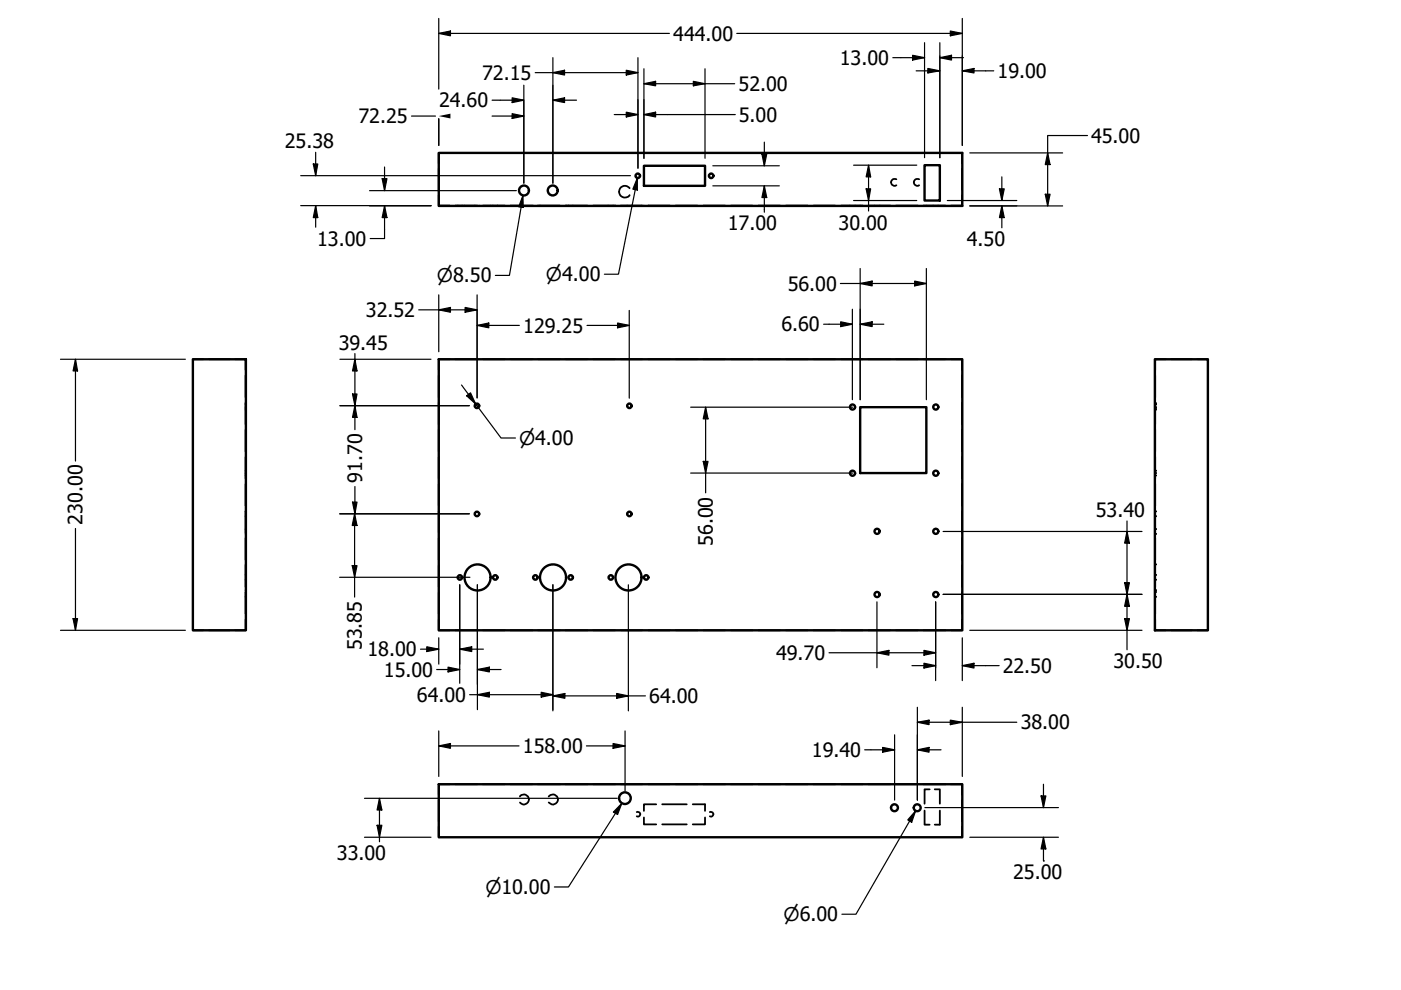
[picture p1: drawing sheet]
<svg xmlns="http://www.w3.org/2000/svg" width="297mm" height="210mm" viewBox="0 0 297 210" stroke-linecap="round" stroke-linejoin="round" font-family="sans-serif">
<!-- layer: Hidden (ANSI) -->
<g fill="#000">
<circle cx="43.5" cy="76.2" r=".19"/>
<circle cx="43.6" cy="76.2" r=".19"/>
<circle cx="45.3" cy="76.2" r=".19"/>
<circle cx="46.2" cy="76.2" r=".19"/>
<circle cx="47.8" cy="76.2" r=".19"/>
<circle cx="47.9" cy="76.2" r=".19"/>
<circle cx="49.9" cy="76.2" r=".19"/>
<circle cx="51" cy="76.2" r=".19"/>
<circle cx="110" cy="76.2" r=".19"/>
<circle cx="112.1" cy="76.2" r=".19"/>
<circle cx="116.1" cy="76.2" r=".19"/>
<circle cx="118.3" cy="76.2" r=".19"/>
<circle cx="134.7" cy="76.2" r=".19"/>
<circle cx="135.8" cy="76.2" r=".19"/>
<circle cx="136.5" cy="76.2" r=".19"/>
<circle cx="149.5" cy="76.2" r=".19"/>
<circle cx="150.2" cy="76.2" r=".19"/>
<circle cx="151.3" cy="76.2" r=".19"/>
<circle cx="196" cy="76.2" r=".19"/>
<circle cx="199.3" cy="76.2" r=".19"/>
<circle cx="246" cy="76.2" r=".19"/>
<circle cx="247.1" cy="76.2" r=".19"/>
<circle cx="249.1" cy="76.2" r=".19"/>
<circle cx="249.2" cy="76.2" r=".19"/>
<circle cx="250.8" cy="76.2" r=".19"/>
<circle cx="251.8" cy="76.2" r=".19"/>
<circle cx="253.4" cy="76.2" r=".19"/>
<circle cx="253.5" cy="76.2" r=".19"/>
<circle cx="244.9" cy="86.8" r=".19"/>
<circle cx="244.9" cy="85.5" r=".19"/>
<circle cx="244.9" cy="86.3" r=".19"/>
<circle cx="244.9" cy="99.8" r=".19"/>
<circle cx="244.9" cy="86.5" r=".19"/>
<circle cx="244.9" cy="85.8" r=".19"/>
<circle cx="244.9" cy="108.4" r=".19"/>
<circle cx="244.9" cy="100.3" r=".19"/>
<circle cx="244.9" cy="100.8" r=".19"/>
<circle cx="244.9" cy="112.2" r=".19"/>
<circle cx="244.9" cy="113.2" r=".19"/>
<circle cx="244.9" cy="109.4" r=".19"/>
<circle cx="244.9" cy="119.7" r=".19"/>
<circle cx="46.4" cy="133.6" r=".19"/>
<circle cx="47.9" cy="133.6" r=".19"/>
<circle cx="50.4" cy="133.6" r=".19"/>
<circle cx="131.3" cy="133.6" r=".19"/>
<circle cx="133.7" cy="133.6" r=".19"/>
<circle cx="188.9" cy="133.6" r=".19"/>
<circle cx="190.4" cy="133.6" r=".19"/>
<circle cx="193.7" cy="133.6" r=".19"/>
<circle cx="195.3" cy="133.6" r=".19"/>
<circle cx="244.9" cy="126.5" r=".19"/>
<circle cx="244.9" cy="121.9" r=".19"/>
<circle cx="244.9" cy="125.5" r=".19"/>
<circle cx="244.9" cy="122.9" r=".19"/>
<circle cx="244.9" cy="125.1" r=".19"/>
<circle cx="246.6" cy="133.6" r=".19"/>
<circle cx="249.1" cy="133.6" r=".19"/>
<circle cx="250.6" cy="133.6" r=".19"/>
<circle cx="97" cy="166.3" r=".19"/>
<circle cx="98" cy="166.3" r=".19"/>
<circle cx="98.5" cy="166.3" r=".19"/>
<circle cx="100.6" cy="166.3" r=".19"/>
<circle cx="101.6" cy="166.3" r=".19"/>
<circle cx="104" cy="166.3" r=".19"/>
<circle cx="104.5" cy="166.3" r=".19"/>
<circle cx="105.5" cy="166.3" r=".19"/>
<circle cx="113" cy="166.3" r=".19"/>
<circle cx="114" cy="166.3" r=".19"/>
<circle cx="114.5" cy="166.3" r=".19"/>
<circle cx="120" cy="166.3" r=".19"/>
<circle cx="120.5" cy="166.3" r=".19"/>
<circle cx="121.5" cy="166.3" r=".19"/>
<circle cx="129" cy="166.3" r=".19"/>
<circle cx="130" cy="166.3" r=".19"/>
<circle cx="130.5" cy="166.3" r=".19"/>
<circle cx="133" cy="166.3" r=".19"/>
<circle cx="133.9" cy="166.3" r=".19"/>
<circle cx="136" cy="166.3" r=".19"/>
<circle cx="136.5" cy="166.3" r=".19"/>
<circle cx="137.5" cy="166.3" r=".19"/>
<circle cx="180.2" cy="166.3" r=".19"/>
<circle cx="181.3" cy="166.3" r=".19"/>
<circle cx="182.4" cy="166.3" r=".19"/>
<circle cx="185.4" cy="166.3" r=".19"/>
<circle cx="186.5" cy="166.3" r=".19"/>
<circle cx="196.4" cy="166.3" r=".19"/>
<circle cx="197.9" cy="166.3" r=".19"/>
<circle cx="198.9" cy="166.3" r=".19"/>
</g>
<g fill="none" stroke="#000" stroke-width=".38">
<path d="M93 32.4v2.2M93 35.8v4.4M133.5 39.9a1.23 1.23 0 0 0-1.8-.2 1.23 1.23 0 0 0 0 1.9 1.23 1.23 0 0 0 1.8-.2M190.1 38a.75 .75 0 0 0-1.2 .6 .75 .75 0 0 0 1.2 .7M194.9 38a.75 .75 0 0 0-1.2 .6 .75 .75 0 0 0 1.2 .7M204 32.4v2.2M204 35.8v4.4M93 41.4v2.2h2.4M96.5 43.6h4.7M97 43.6v.1M98 43.6v.1M98.5 43.6v.1"/>
<path d="M100.6 43.6v.1M101.6 43.6v.1M102.4 43.6h4.7M104 43.6v.1M104.5 43.6v.1M105.5 43.6v.1M108.2 43.6h4.7M113 43.6v.1M114 43.6v.1M114 43.6h4.7M114.5 43.6v.1M119.9 43.6h4.7"/>
<path d="M120 43.6v.1M120.5 43.6v.1M121.5 43.6v.1M125.7 43.6h4.7M129 43.6v.1M130 43.6v.1M130.5 43.6v.1M131.6 43.6h4.6M133 43.6v.1M133.9 43.6v.1M136 43.6v.1M136.5 43.6v.1"/>
<path d="M137.4 43.6h4.6M137.5 43.6v.1M143.3 43.6h4.6M149.1 43.6h4.6M154.9 43.6h4.7M160.8 43.6h4.6M166.6 43.6h4.7M172.5 43.6h4.6M178.3 43.6h4.6M180.2 43.6v.1M181.3 43.6v.1M182.4 43.6v.1"/>
<path d="M184.1 43.6h4.7M185.4 43.6v.1M186.5 43.6v.1M189.9 43.6h4.7M195.8 43.6h4.7M196.4 43.6v.1M197.9 43.6v.1M198.9 43.6v.1M204 41.4v2.2h-2.4M40.9 76.2h2.2M44.3 76.2h4.4M49.8 76.2h2.3v2.3"/>
<path d="M52.1 79.6v4.6M93 79.6v4.6M95.4 76.2h-2.4v2.3M96.5 76.2h4.7M102.4 76.2h4.7M108.2 76.2h4.7M114 76.2h4.7M119.9 76.2h4.7M125.7 76.2h4.7M131.6 76.2h4.6M137.4 76.2h4.6M143.3 76.2h4.6"/>
<path d="M149.1 76.2h4.6M154.9 76.2h4.7M160.8 76.2h4.6M166.6 76.2h4.7M172.5 76.2h4.6M178.3 76.2h4.6M184.1 76.2h4.7M189.9 76.2h4.7M195.8 76.2h4.7M201.6 76.2h2.4v2.3M204 79.6v4.6M244.9 79.6v4.6"/>
<path d="M247.1 76.2h-2.2v2.3M248.3 76.2h4.4M253.9 76.2h2.2M52.1 86.3h.1M52.1 86.8h.1M52.1 85.8h.1M52.1 99.8h.1M52.1 86.5h.1M52.1 85.5h.1M52.1 85.4v4.6M52.1 91.1v4.6M52.1 96.9v4.5"/>
<path d="M93 85.4v4.6M93 91.1v4.6M93 96.9v4.5M204 85.4v4.6M204 91.1v4.6M204 96.9v4.5M244.9 85.4v4.6M244.9 91.1v4.6M244.9 96.9v4.5M52.1 100.3h.1M52.1 113.2h.1M52.1 112.2h.1"/>
<path d="M52.1 100.8h.1M52.1 109.4h.1M52.1 108.4h.1M52.1 119.7h.1M52.1 102.6v4.6M52.1 108.4v4.5M52.1 114.1v4.6M52.1 119.9v4.5M93 102.6v4.6M93 108.4v4.5M93 114.1v4.6M93 119.9v4.5"/>
<path d="M204 102.6v4.6M204 108.4v4.5M204 114.1v4.6M204 119.9v4.5M244.9 102.6v4.6M244.9 108.4v4.5M244.9 114.1v4.6M244.9 119.9v4.5M40.9 133.6h2.2M44.3 133.6h4.4M52.1 126.5h.1M52.1 125.5h.1"/>
<path d="M52.1 122.9h.1M52.1 121.9h.1M52.1 125.1h.1M52.1 131.4v2.2h-2.3M52.1 125.6v4.5M93 125.6v4.5M93 131.4v2.2h2.4M96.5 133.6h4.7M102.4 133.6h4.7M108.2 133.6h4.7M114 133.6h4.7M119.9 133.6h4.7"/>
<path d="M125.7 133.6h4.7M131.6 133.6h4.6M137.4 133.6h4.6M143.3 133.6h4.6M149.1 133.6h4.6M154.9 133.6h4.7M160.8 133.6h4.6M166.6 133.6h4.7M172.5 133.6h4.6M178.3 133.6h4.6M184.1 133.6h4.7M189.9 133.6h4.7"/>
<path d="M195.8 133.6h4.7M204 125.6v4.5M204 131.4v2.2h-2.4M244.9 131.4v2.2h2.2M244.9 125.6v4.5M248.3 133.6h4.4M253.9 133.6h2.2M93 169.6v4.6M93 175.2v2.3M95.4 166.3h-2.4v2.2M96.5 166.3h4.7M102.4 166.3h4.7"/>
<path d="M108.2 166.3h4.7M110.2 168.9a1.06 1.06 0 0 1 1.6-.2 1.06 1.06 0 0 1 0 1.6 1.06 1.06 0 0 1-1.6-.1M114 166.3h4.7M116.3 168.9a1.09 1.09 0 0 1 1.6-.2 1.09 1.09 0 0 1 0 1.6 1.09 1.09 0 0 1-1.6-.1M119.9 166.3h4.7M125.7 166.3h4.7M131.6 166.3h4.6M135 172.2a.51 .51 0 0 1 .8 .4 .51 .51 0 0 1-.8 .5M136.5 173.3v1.5h2.6M137.4 166.3h4.6M139.1 170.5h-2.6v1.4M140.4 174.8h5.2"/>
<path d="M140.4 170.5h5.2M143.3 166.3h4.6M146.9 170.5h2.6v1.4M149.1 166.3h4.6M149.5 173.3v1.5h-2.6M150.5 172.2a.51 .51 0 0 1 .8 .4 .51 .51 0 0 1-.8 .5M154.9 166.3h4.7M160.8 166.3h4.6M166.6 166.3h4.7M172.5 166.3h4.6M178.3 166.3h4.6M184.1 166.3h4.7"/>
<path d="M189.9 166.3h4.7M195.8 166.3h4.7M196 171.9v3h1.1M197.1 167.4h-1.1v3M198.2 167.4h1.1v3M199.3 171.9v3h-1.1M201.6 166.3h2.4v2.2M204 169.6v4.6M204 175.2v2.3"/>
</g>
<!-- layer: Visible (ANSI) -->
<g fill="none" stroke="#000" stroke-width=".51">
<path d="M93 32.4h111v11.3h-111zM136.5 35.2h13v4.2h-13zM196 35h3.3v7.5h-3.3zM40.9 76.2h11.2v57.4h-11.2zM93 76.2h111v57.4h-111zM244.9 76.2h11.2v57.4h-11.2zM182.4 86.3h14v14h-14zM93 166.3h111v11.2h-111z"/>
<circle cx="135.2" cy="37.3" r=".48"/>
<circle cx="150.8" cy="37.3" r=".48"/>
<circle cx="111.1" cy="40.4" r="1.05"/>
<circle cx="117.2" cy="40.4" r="1.05"/>
<circle cx="101.1" cy="86" r=".48"/>
<circle cx="133.4" cy="86" r=".48"/>
<circle cx="180.8" cy="86.3" r=".54"/>
<circle cx="198.4" cy="86.3" r=".54"/>
<circle cx="101.1" cy="109" r=".48"/>
<circle cx="133.4" cy="109" r=".48"/>
<circle cx="180.8" cy="100.3" r=".54"/>
<circle cx="186" cy="112.7" r=".54"/>
<circle cx="198.4" cy="112.7" r=".54"/>
<circle cx="198.4" cy="100.3" r=".54"/>
<circle cx="97.5" cy="122.4" r=".48"/>
<circle cx="101.3" cy="122.4" r="2.76"/>
<circle cx="105" cy="122.4" r=".48"/>
<circle cx="113.5" cy="122.4" r=".48"/>
<circle cx="117.3" cy="122.4" r="2.76"/>
<circle cx="121" cy="122.4" r=".48"/>
<circle cx="129.5" cy="122.4" r=".48"/>
<circle cx="133.3" cy="122.4" r="2.76"/>
<circle cx="137" cy="122.4" r=".48"/>
<circle cx="186" cy="126.1" r=".54"/>
<circle cx="198.4" cy="126.1" r=".54"/>
<circle cx="132.5" cy="169.2" r="1.24"/>
<circle cx="189.6" cy="171.3" r=".73"/>
<circle cx="194.5" cy="171.3" r=".73"/>
</g>
<!-- layer: Dimension (ANSI) -->
<g fill="none" stroke="#000" stroke-width=".25">
<path d="M93 7.1l2.5-.5v1zM93 7.1h48.9M93 3.9v15M111.1 18.1v20.7M113.5 15.4h21.8M117.2 15.4l2.5-.5v1zM117.2 12.2v26.6M132.8 14.9l2.5 .5-2.5 .5zM135.3 12.2v23.5M136.5 17.8l2.5-.6v1zM136.5 17.8h19.3M136.5 14.6v19"/>
<path d="M147 17.2l2.5 .6-2.5 .4zM149.5 14.6v19M156.2 7.1h47.8M189.3 12.2h6.7M193.5 11.7l2.5 .5-2.5 .5zM194.2 15h5.1M196 9.1v24.3M196.7 14.5l2.6 .5-2.6 .5zM199.3 12.2l2.4-.5v1zM199.3 12.2h5M199.3 9.1v24.3M201.5 6.6l2.5 .5-2.5 .5z"/>
<path d="M204 15l2.5-.5v1zM204 3.9v26.9M204 15h6.7M63.8 37.2h69.9M66.4 34.8h1l-.5 2.4zM66.9 32.3v4.9M81 37.9h1l-.5 2.5zM81.5 35.4v5M87.2 24.6h5.1M93 25.2v5.6M104.3 24.6h6.8M104.3 21.2h6.8"/>
<path d="M108.6 24.1l2.5 .5-2.5 .5zM108.6 20.7l2.5 .5-2.5 .6zM117.2 21.2l2.5-.5v1.1zM117.2 21.2h5M130.2 24.3h5.1M132.8 23.8l2.5 .5-2.5 .5zM135.1 37.8v2.5l-.9-.2zM135.1 37.8l-4 20.3h-3M136.5 24.3l2.5-.5v1zM136.5 24.3h19.4M151.1 39.4h14.1M151.1 35.2h14.1"/>
<path d="M161.5 32.7h1.1l-.5 2.5zM162.1 39.4l.5 2.5h-1.1zM162.1 30.1v5.1M162.1 39.4v5.6M181 35h13.4M184.1 35l.5 2.5h-1zM184.1 35v9.7M205.6 32.4h19.7M212.4 37.5v5M222.1 32.4l.5 2.5h-1zM230.6 28.7h-8.5v15M63.8 43.6h27.6"/>
<path d="M66.9 43.6l.5 2.5h-1zM66.9 43.6v4.6M78.4 43.7h13M78.4 40.4h31.1M81.5 43.7l.5 2.4h-1zM81.5 43.7v6.9h-3M110.9 41.4v2.6l-.9-.1zM110.9 41.4l-2.9 17h-3M181 42.5h13.4M182.4 56.9v27.8M183.6 40h1l-.5 2.5zM193.9 59.6l2.5 .5-2.5 .5z"/>
<path d="M196.4 56.9v27.8M200.9 42.5h14.7M205.6 43.7h19.7M211.9 40h1l-.5 2.5zM212.4 43.7l.5 2.4h-1zM212.4 43.7v4.6M221.6 41.2h1l-.5 2.5zM12.8 76.2h26.5M16 76.2l.4 2.4h-.9zM16 76.2v21.6M72.1 76.2h19.3M75.2 76.2l.5 2.4h-1z"/>
<path d="M75.2 75v16.1M88.8 65.7h12.4M93 65.7l2.5-.5v1zM93 62.5v12.1M98.6 65.2l2.6 .5-2.6 .5zM101.2 69l2.4-.5v1zM101.2 69h8.9M101.2 62.5v21.9M124.5 69h8.9M130.9 68.5l2.5 .5-2.5 .5zM133.4 65.8v18.6M174.6 68.7h6.1"/>
<path d="M178.2 60.1h18.2M178.2 68.2l2.5 .5-2.5 .6zM180.7 65.6v19.1M182.4 60.1l2.5-.5v1zM182.4 68.7l2.5-.5v1.1zM182.4 68.7h5M72.1 86h27.4M74.7 83.5h1l-.5 2.5zM75.2 86l.5 2.5h-1zM97.9 81.6l3.5 4.8M98.9 83.9l.9-.6 1 2.3zM100.8 85.6l5.4 7.3h3.1"/>
<path d="M146.4 86.3h34.4M149.1 97.8h1l-.5 2.5zM149.6 86.3l.5 2.5h-1zM149.6 86.3v18.2M16 112v21.6M72 108.9h27.5M74.7 119.9h1l-.5 2.5zM74.7 106.5h1l-.5 2.4zM75.2 108.9l.5 2.5h-1zM75.2 108.9v17.7M75.2 103.2v5.7M146.4 100.3h34.4"/>
<path d="M200 112.7h42.1M239 112.7l.5 2.5h-1.1zM239 110.5v27.3M12.8 133.6h26.5M15.5 131.2h.9l-.4 2.4zM72 122.4h27.6M89.2 137.6h3.8M90.5 137.1l2.5 .5-2.5 .5zM93 135.2v5.6M97.5 137.6l2.5-.5v1zM97.5 137.6h5M97.5 124v20.9"/>
<path d="M101.2 124v26.5M117.2 124v26.7M133.2 124v26.7M175.8 138.4h22.6M185.9 138.4l2.6-.5v1zM185.9 127.6v14M195.9 137.9l2.5 .5-2.5 .5zM198.4 127.6v16.7M200 126h42.1M204 135.2v9.1M205.6 133.6h36.5M238.4 131.2h1.1l-.5 2.4z"/>
<path d="M238.4 123.5h1.1l-.5 2.5zM239 126l.5 2.6h-1.1zM92.6 142h4.9M93 158.2l2.5-.6v1.1zM93 155v9.6M93 158.2h17M95 141.4l2.5 .6-2.5 .5zM99.6 147.3h17.6M101.2 142l2.6-.6v1.1zM101.2 147.3l2.6-.5v1zM101.2 142h5M114.7 146.8l2.5 .5-2.5 .5z"/>
<path d="M117.2 147.5l2.6-.5v1.1zM117.2 147.5h19.6M124.3 158.2h8.2M130 157.6l2.5 .6-2.5 .5zM130.7 147l2.5 .5-2.5 .6zM132.5 155v12.7M183.3 159h6.4M187.1 158.5l2.6 .5-2.6 .5zM189.7 155.8v13.8M193.4 141.1h5M194.5 153.1l2.5-.4v.9zM194.5 159l2.5-.5v1z"/>
<path d="M194.5 153.1h21.1M194.5 150v19.6M194.5 159h5M195.9 140.6l2.5 .5-2.5 .5zM201.5 152.7l2.5 .4-2.5 .5zM204 141.1l2.5-.5v1zM204 150v14.6M204 141.1h7.8M77.3 177.5h14.1M77.3 169.3h53.6M79.9 175h1.1l-.5 2.5zM80.5 169.3l.5 2.4h-1.1z"/>
<path d="M80.5 169.3v9.2M131.8 170.3l-.9 2.4-.9-.5zM131.8 170.3l-11.3 17.8h-3M194.1 171.9l-.8 2.4-.8-.5zM194.1 171.9l-12.6 21.9h-3M196.1 171.2h28.3M205.6 177.5h18.8M220.7 168.8h1l-.5 2.4zM221.2 177.5l.5 2.5h-1zM221.2 166.3v4.9M221.2 177.5v5M221.2 182.5h.1"/>
</g>
<g fill="#000">
<path d="M93 7.1l2.5-.5v1z" fill-rule="evenodd"/>
<path d="M117.2 15.4l2.5-.5v1z" fill-rule="evenodd"/>
<path d="M132.8 14.9l2.5 .5-2.5 .5z" fill-rule="evenodd"/>
<path d="M136.5 17.8l2.5-.6v1z" fill-rule="evenodd"/>
<path d="M147 17.2l2.5 .6-2.5 .4z" fill-rule="evenodd"/>
<path d="M193.5 11.7l2.5 .5-2.5 .5z" fill-rule="evenodd"/>
<path d="M196.7 14.5l2.6 .5-2.6 .5z" fill-rule="evenodd"/>
<path d="M201.5 6.6l2.5 .5-2.5 .5z" fill-rule="evenodd"/>
<path d="M199.3 12.2l2.4-.5v1z" fill-rule="evenodd"/>
<path d="M204 15l2.5-.5v1z" fill-rule="evenodd"/>
<path d="M66.4 34.8h1l-.5 2.4z" fill-rule="evenodd"/>
<path d="M81 37.9h1l-.5 2.5z" fill-rule="evenodd"/>
<path d="M93 24.6l2.5-.5v1z" fill-rule="evenodd"/>
<path d="M108.6 24.1l2.5 .5-2.5 .5z" fill-rule="evenodd"/>
<path d="M108.6 20.7l2.5 .5-2.5 .6z" fill-rule="evenodd"/>
<path d="M117.2 21.2l2.5-.5v1.1z" fill-rule="evenodd"/>
<path d="M132.8 23.8l2.5 .5-2.5 .5z" fill-rule="evenodd"/>
<path d="M136.5 24.3l2.5-.5v1z" fill-rule="evenodd"/>
<path d="M161.5 32.7h1.1l-.5 2.5z" fill-rule="evenodd"/>
<path d="M184.1 35l.5 2.5h-1z" fill-rule="evenodd"/>
<path d="M222.1 32.4l.5 2.5h-1z" fill-rule="evenodd"/>
<path d="M66.9 43.6l.5 2.5h-1z" fill-rule="evenodd"/>
<path d="M81.5 43.7l.5 2.4h-1z" fill-rule="evenodd"/>
<path d="M110.9 41.4v2.6l-.9-.1z" fill-rule="evenodd"/>
<path d="M135.1 37.8v2.5l-.9-.2z" fill-rule="evenodd"/>
<path d="M162.1 39.4l.5 2.5h-1.1z" fill-rule="evenodd"/>
<path d="M183.6 40h1l-.5 2.5z" fill-rule="evenodd"/>
<path d="M182.4 60.1l2.5-.5v1z" fill-rule="evenodd"/>
<path d="M211.9 40h1l-.5 2.5z" fill-rule="evenodd"/>
<path d="M212.4 43.7l.5 2.4h-1z" fill-rule="evenodd"/>
<path d="M221.6 41.2h1l-.5 2.5z" fill-rule="evenodd"/>
<path d="M16 76.2l.4 2.4h-.9z" fill-rule="evenodd"/>
<path d="M75.2 76.2l.5 2.4h-1z" fill-rule="evenodd"/>
<path d="M93 65.7l2.5-.5v1z" fill-rule="evenodd"/>
<path d="M98.6 65.2l2.6 .5-2.6 .5z" fill-rule="evenodd"/>
<path d="M101.2 69l2.4-.5v1z" fill-rule="evenodd"/>
<path d="M130.9 68.5l2.5 .5-2.5 .5z" fill-rule="evenodd"/>
<path d="M178.2 68.2l2.5 .5-2.5 .6z" fill-rule="evenodd"/>
<path d="M182.4 68.7l2.5-.5v1.1z" fill-rule="evenodd"/>
<path d="M193.9 59.6l2.5 .5-2.5 .5z" fill-rule="evenodd"/>
<path d="M74.7 83.5h1l-.5 2.5z" fill-rule="evenodd"/>
<path d="M75.2 86l.5 2.5h-1z" fill-rule="evenodd"/>
<path d="M98.9 83.9l.9-.6 1 2.3z" fill-rule="evenodd"/>
<path d="M149.1 97.8h1l-.5 2.5z" fill-rule="evenodd"/>
<path d="M149.6 86.3l.5 2.5h-1z" fill-rule="evenodd"/>
<path d="M74.7 119.9h1l-.5 2.5z" fill-rule="evenodd"/>
<path d="M74.7 106.5h1l-.5 2.4z" fill-rule="evenodd"/>
<path d="M75.2 108.9l.5 2.5h-1z" fill-rule="evenodd"/>
<path d="M239 112.7l.5 2.5h-1.1z" fill-rule="evenodd"/>
<path d="M15.5 131.2h.9l-.4 2.4z" fill-rule="evenodd"/>
<path d="M90.5 137.1l2.5 .5-2.5 .5z" fill-rule="evenodd"/>
<path d="M97.5 137.6l2.5-.5v1z" fill-rule="evenodd"/>
<path d="M185.9 138.4l2.6-.5v1z" fill-rule="evenodd"/>
<path d="M195.9 137.9l2.5 .5-2.5 .5z" fill-rule="evenodd"/>
<path d="M238.4 131.2h1.1l-.5 2.4z" fill-rule="evenodd"/>
<path d="M238.4 123.5h1.1l-.5 2.5z" fill-rule="evenodd"/>
<path d="M239 126l.5 2.6h-1.1z" fill-rule="evenodd"/>
<path d="M95 141.4l2.5 .6-2.5 .5z" fill-rule="evenodd"/>
<path d="M93 158.2l2.5-.6v1.1z" fill-rule="evenodd"/>
<path d="M101.2 142l2.6-.6v1.1z" fill-rule="evenodd"/>
<path d="M101.2 147.3l2.6-.5v1z" fill-rule="evenodd"/>
<path d="M114.7 146.8l2.5 .5-2.5 .5z" fill-rule="evenodd"/>
<path d="M117.2 147.5l2.6-.5v1.1z" fill-rule="evenodd"/>
<path d="M130 157.6l2.5 .6-2.5 .5z" fill-rule="evenodd"/>
<path d="M130.7 147l2.5 .5-2.5 .6z" fill-rule="evenodd"/>
<path d="M187.1 158.5l2.6 .5-2.6 .5z" fill-rule="evenodd"/>
<path d="M195.9 140.6l2.5 .5-2.5 .5z" fill-rule="evenodd"/>
<path d="M194.5 153.1l2.5-.4v.9z" fill-rule="evenodd"/>
<path d="M194.5 159l2.5-.5v1z" fill-rule="evenodd"/>
<path d="M201.5 152.7l2.5 .4-2.5 .5z" fill-rule="evenodd"/>
<path d="M204 141.1l2.5-.5v1z" fill-rule="evenodd"/>
<path d="M79.9 175h1.1l-.5 2.5z" fill-rule="evenodd"/>
<path d="M80.5 169.3l.5 2.4h-1.1z" fill-rule="evenodd"/>
<path d="M131.8 170.3l-.9 2.4-.9-.5z" fill-rule="evenodd"/>
<path d="M194.1 171.9l-.8 2.4-.8-.5z" fill-rule="evenodd"/>
<path d="M220.7 168.8h1l-.5 2.4z" fill-rule="evenodd"/>
<path d="M221.2 177.5l.5 2.5h-1z" fill-rule="evenodd"/>
</g>
<g font-size="4.2">
<text x="142.7" y="8.6">444.00</text>
<text x="102.2" y="16.9">72.15</text>
<text x="178.1" y="13.8">13.00</text>
<text x="211.5" y="16.5">19.00</text>
<text x="93.1" y="22.8">24.60</text>
<text x="156.6" y="19.3">52.00</text>
<text x="76" y="26.1">72.25</text>
<text x="156.7" y="25.8">5.00</text>
<text x="60.4" y="31.5">25.38</text>
<text x="231.3" y="30.3">45.00</text>
<text x="67.2" y="52.1">13.00</text>
<text x="154.3" y="48.9">17.00</text>
<text x="177.8" y="48.7">30.00</text>
<text x="205" y="52.2">4.50</text>
<text x="167" y="61.6">56.00</text>
<text x="77.6" y="67.2">32.52</text>
<text x="110.9" y="70.5">129.25</text>
<text x="165.7" y="70.3">6.60</text>
<text x="71.8" y="74.1">39.45</text>
<text x="76.8" y="102.3" transform="rotate(-90 76.8 102.3)">91.70</text>
<text x="17.5" y="111.3" transform="rotate(-90 17.5 111.3)">230.00</text>
<text x="232.3" y="109.6">53.40</text>
<text x="151.1" y="115.7" transform="rotate(-90 151.1 115.7)">56.00</text>
<text x="76.7" y="137.8" transform="rotate(-90 76.7 137.8)">53.85</text>
<text x="77.9" y="139.2">18.00</text>
<text x="81.4" y="143.5">15.00</text>
<text x="164.5" y="139.9">49.70</text>
<text x="212.6" y="142.7">22.50</text>
<text x="236.1" y="141.6">30.50</text>
<text x="88.4" y="148.8">64.00</text>
<text x="137.7" y="149.1">64.00</text>
<text x="216.4" y="154.7">38.00</text>
<text x="110.9" y="159.7">158.00</text>
<text x="172.1" y="160.5">19.40</text>
<text x="71.4" y="182.3">33.00</text>
<text x="214.8" y="186.4">25.00</text>
</g>
<g font-size="4">
<text x="92.6" y="59.9">⌀8.50</text>
<text x="115.8" y="59.6">⌀4.00</text>
<text x="110" y="94.3">⌀4.00</text>
<text x="102.9" y="189.5">⌀10.00</text>
<text x="166.1" y="195.3">⌀6.00</text>
</g>
</svg>
